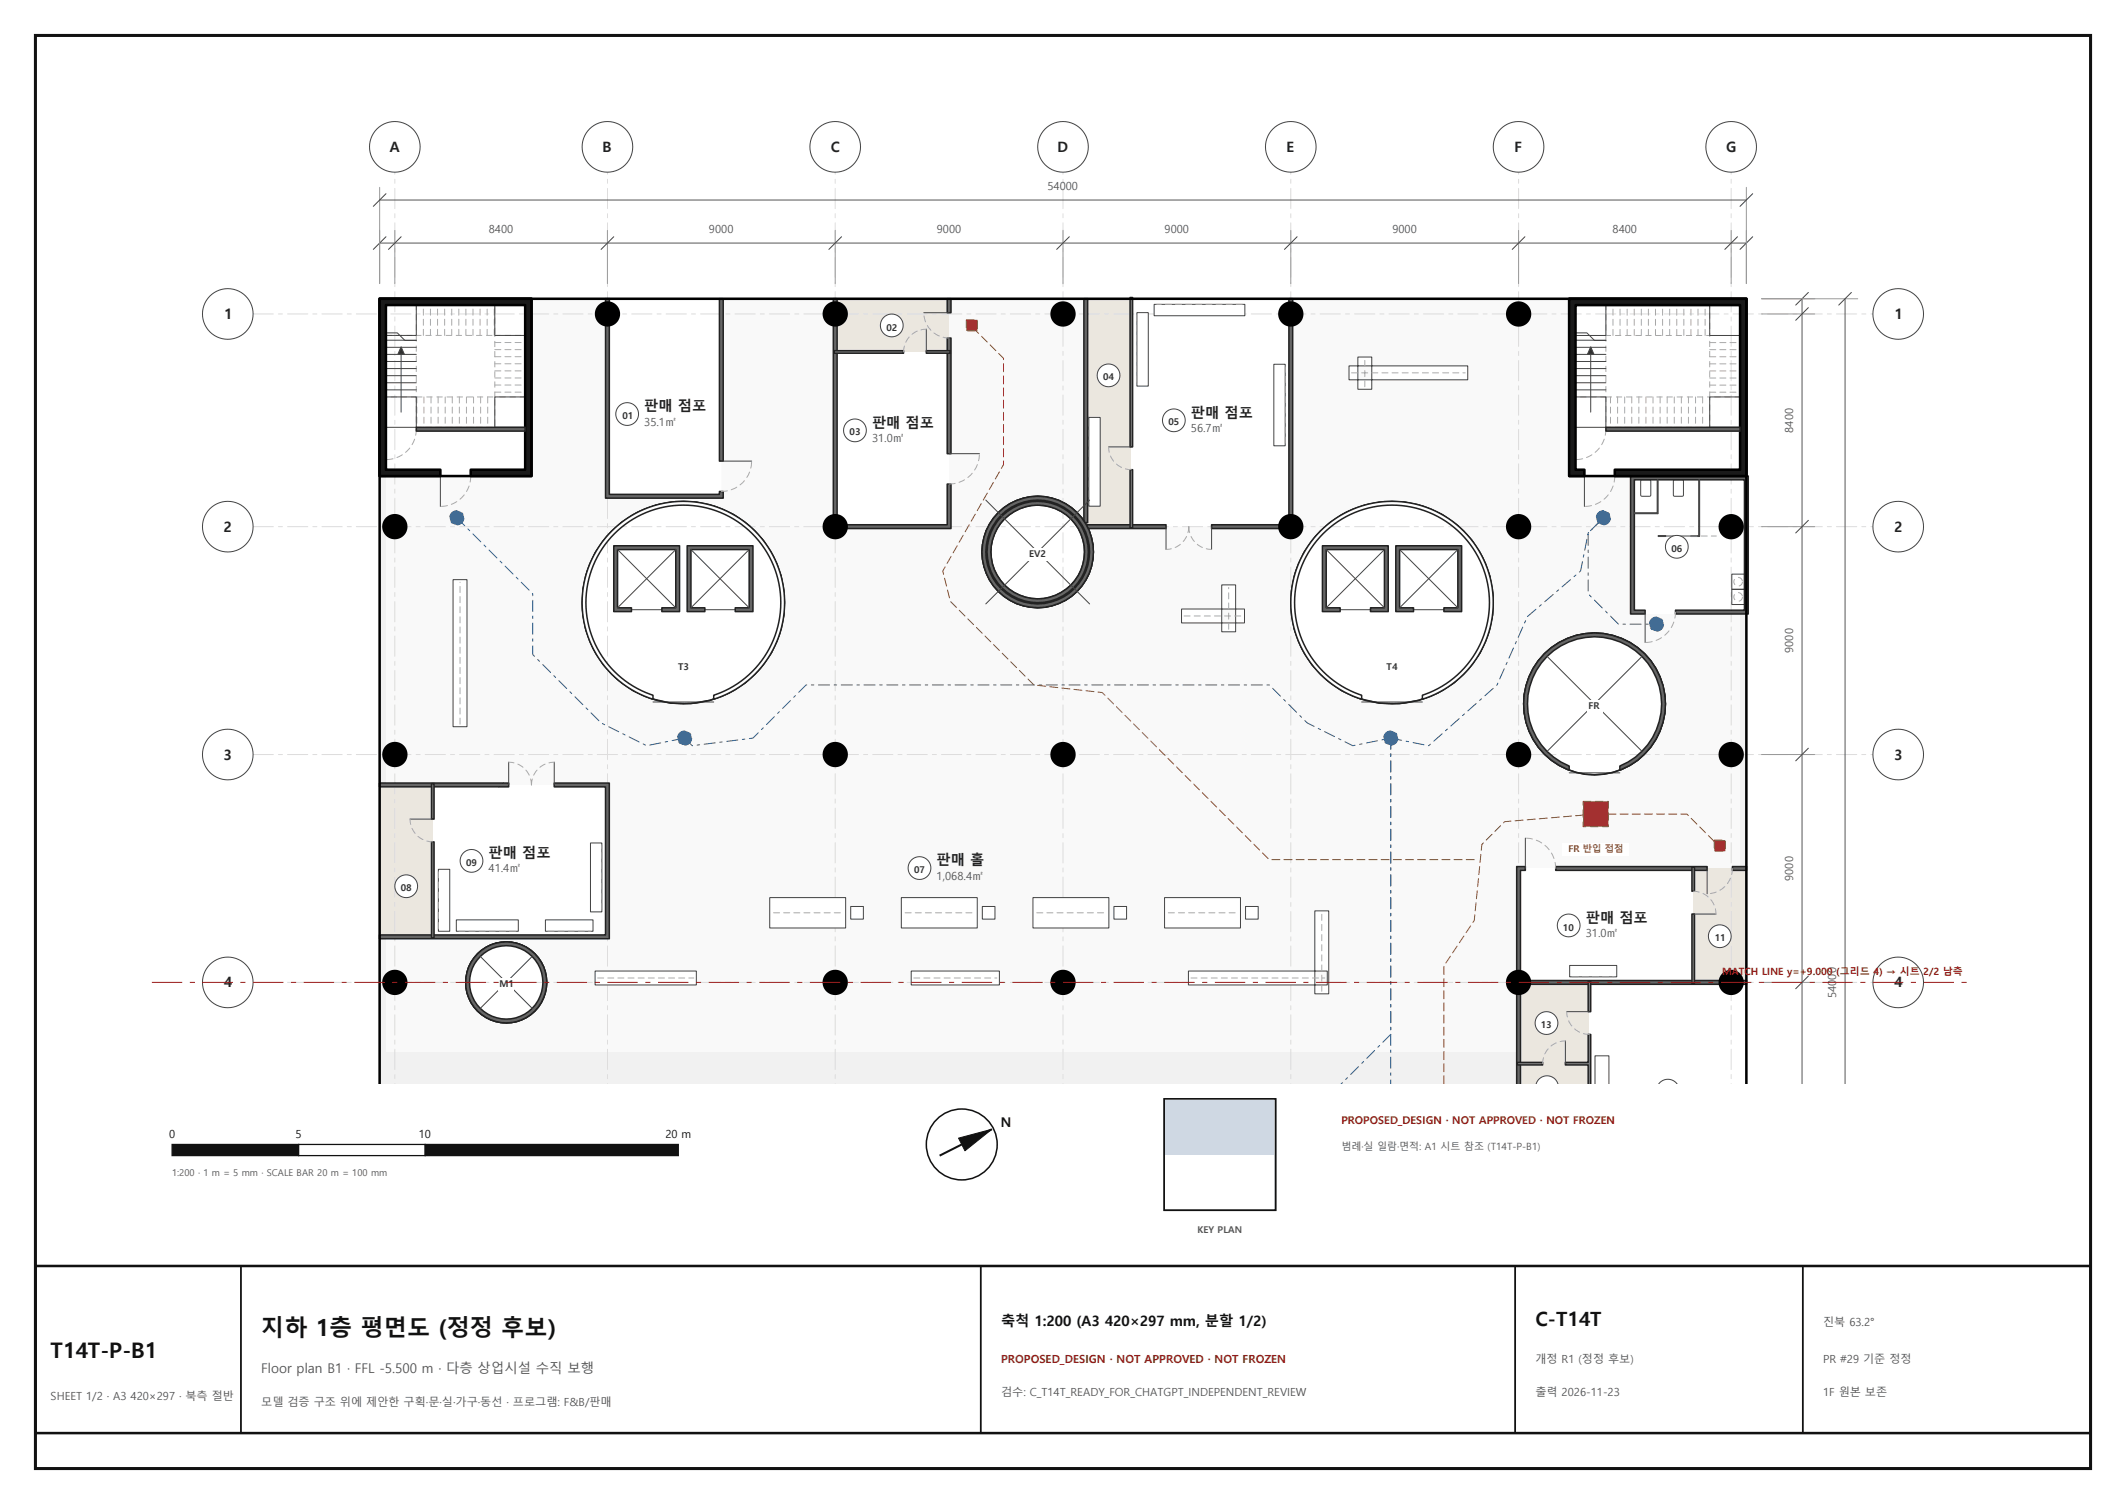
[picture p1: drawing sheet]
<svg xmlns="http://www.w3.org/2000/svg" width="420mm" height="297mm" viewBox="0 0 420 297" stroke-linecap="round" stroke-linejoin="round" font-family="sans-serif">
<path d="M7 7h406v283h-406z" fill="none" stroke="#111" stroke-width=".6"/>
<path d="M120 59h22.5v39h-22.5z" fill-rule="evenodd" fill="#fff"/>
<path d="M165 59h22.5v10.5h-22.5z" fill-rule="evenodd" fill="#ebe7df"/>
<path d="M165 69.5h22.5v34.5h-22.5z" fill-rule="evenodd" fill="#fff"/>
<path d="M214.5 59h9v45h-9z" fill-rule="evenodd" fill="#ebe7df"/>
<path d="M223.5 59h31.5v45h-31.5z" fill-rule="evenodd" fill="#fff"/>
<path d="M105 59h15v38.9l.1 .1 22.4-.1v-38.9h22.5v44.9l.1 .1 22.4-.1v-44.9h27v44.5l-1.7-2.3-2.3-1.7a11.1 11.1 0 0 0-11 0l-1.2 .8a11 11 0 0 0-4.3 8.7l.2 2.1a10.8 10.8 0 0 0 4.1 6.6l2.5 1.5 2.8 .7 1.4 .1a11 11 0 0 0 5.5-1.5l2.3-1.7 1.7-2.3 .7-1.3 .4-1.3 .4-2.9a10.5 10.5 0 0 0-1.3-5.1l40.3 .1v-45h55v34.9l.1 .1h12.2l-.2 .4v26.7l.4 .2h21.3v50.2h-43.7l-.1 36.3h-223.7v-22.8h43.5l.2-.1-.1-29.9h-43.6v-61h28.7zM301 139a14 14 0 0 0 28 0 14 14 0 0 0-28 0zM259.8 106a20.5 20.5 0 0 0-3.8 6.8 20.8 20.8 0 0 0 3.3 18.6l2.7 2.8a19.4 19.4 0 0 0 6.8 3.8l3.8 .9 3.9 .1 3.9-.7a22.3 22.3 0 0 0 9.8-6.3 19.9 19.9 0 0 0 2.6-22 22 22 0 0 0-8-8.4 20 20 0 0 0-15.2-1.8 19.2 19.2 0 0 0-6.9 3.5zM119.9 105.9l-.1 .1a19.9 19.9 0 0 0-3.8 6.8 19.6 19.6 0 0 0-.9 7.7 19.9 19.9 0 0 0 6.9 13.7 20.1 20.1 0 0 0 18.4 4.1 22.3 22.3 0 0 0 9.8-6.3 20.1 20.1 0 0 0 4.1-18.4l-1.4-3.6a19.9 19.9 0 0 0-8.1-8.4 19.6 19.6 0 0 0-7.4-2.4l-3.9-.1a20.5 20.5 0 0 0-7.5 2.1l-1.7 1a10.3 10.3 0 0 0-3 2.4zM92 194a8 8 0 0 0 16 0 8 8 0 0 0-16 0z" fill-rule="evenodd" fill="#f9f9f9"/>
<path d="M75 155h10.5v30h-10.5z" fill-rule="evenodd" fill="#ebe7df"/>
<g fill="#fff">
<path d="M85.5 155h34.5v30h-34.5z" fill-rule="evenodd"/>
<path d="M300 171.5h34.5v22.5h-34.5z" fill-rule="evenodd"/>
</g>
<g fill="#ebe7df">
<path d="M334.5 171.5h10.5v22.5h-10.5z" fill-rule="evenodd"/>
<path d="M300 210.1h14v3.9h-14z" fill-rule="evenodd"/>
<path d="M300 194h14v16.1h-14z" fill-rule="evenodd"/>
</g>
<path d="M314 194h31v20h-31z" fill-rule="evenodd" fill="#fff"/>
<path d="M75 94h1.3v61h-1.2l-.1 .2v29.6l.1 .2h1.2v22.7l223.7 .1v6.2h45v-42.4l-.1-.1h-1.1v-50.2h1.2v92.7h-270h30h-30zM252.6 214h44.8zM216 214h81zM233 214h14zM194 214h22zM194 214h22zM174 214h19.5zM123 214h42zM112.6 214h44.8z" fill-rule="evenodd" fill="#f1f1f1"/>
<g fill="none" stroke="#222" stroke-width=".3">
<path d="M119.8 106l2.9-2.7a20 20 0 0 1 30.1 6.7 22.1 22.1 0 0 1 2 11.4 22.3 22.3 0 0 1-4.6 10.6l-2.9 2.8a20.1 20.1 0 0 1-10.8 4.1 20.8 20.8 0 0 1-17.3-7.6l-2-3.3a20 20 0 0 1 .4-18.8zM259.8 106a22.3 22.3 0 0 1 9.8-6.3 20.8 20.8 0 0 1 18.5 4.1 20.8 20.8 0 0 1 6.8 17.6 22.4 22.4 0 0 1-4.7 10.6 20.7 20.7 0 0 1-17.6 6.9 20.1 20.1 0 0 1-10.6-4.7 20.7 20.7 0 0 1-6.8-17.6 22.4 22.4 0 0 1 4.6-10.6z"/>
<circle cx="205" cy="109" r="11"/>
<circle cx="315" cy="139" r="14"/>
<circle cx="100" cy="194" r="8"/>
</g>
<path d="M50 62h320M50 104h320M50 149h320M50 194h320M78 214v-180M120 214v-180M165 214v-180M210 214v-180M255 214v-180M300 214v-180M342 214v-180" fill="none" stroke="#dcdcdc" stroke-width=".2" stroke-dasharray="4 1 .8 1"/>
<path d="M215.1 82.4h2.2v17.6h-2.2z" fill-rule="evenodd" fill="#fff" stroke="#444" stroke-width=".2"/>
<path d="M215.1 82.9v16.6" fill="none" stroke="#aaa" stroke-width=".2" stroke-dasharray="1.2 .8"/>
<path d="M228 60.1h17.9v2.3h-17.9zM224.6 61.7h2.2v14.5h-2.2zM251.7 71.9h2.2v16.1h-2.2z" fill-rule="evenodd" fill="#fff" stroke="#444" stroke-width=".2"/>
<path d="M224.6 62.2v13.5M245.4 60.1h-16.9M253.9 87.5v-15.1" fill="none" stroke="#aaa" stroke-width=".2" stroke-dasharray="1.2 .8"/>
<path d="M233.4 120.3v2.7h12.5v-2.7zM241.4 115.5v9.3h2.7v-9.3zM117.6 191.8v2.7h20v-2.7zM180 191.8v2.7h17.4v-2.7zM234.8 191.8v2.7h27.4v-2.7zM259.7 179.9v16.4h2.8v-16.4zM152.1 177.3v6h15v-6zM168.1 179v2.5h2.5v-2.5zM178.1 177.3v6h15v-6zM194.1 179v2.5h2.5v-2.5zM204.1 177.3v6h15v-6zM220.1 179v2.5h2.5v-2.5zM230.1 177.3v6h15v-6zM246.1 179v2.5h2.5v-2.5zM89.5 114.5v29h2.8v-29zM266.5 72.3v2.7h23.5v-2.7zM268.3 70.5v6.4h2.7v-6.4z" fill-rule="evenodd" fill="#fff" stroke="#444" stroke-width=".2"/>
<g fill="none" stroke="#aaa" stroke-width=".2" stroke-dasharray="1.2 .8">
<path d="M267 73.6h22.5M269.6 76.4v-5.4M233.9 121.6h11.5M242.7 124.3v-8.3M90.9 143v-28M118.1 193.1h19M152.8 180.3h13.5M178.8 180.3h13.5M180.5 193.1h16.4M204.8 180.3h13.5M230.8 180.3h13.5M235.3 193.1h26.4"/>
<path d="M261.1 195.8v-15.4"/>
</g>
<path d="M90.1 181.7h12.3v2.2h-12.3zM107.7 181.7h9.5v2.2h-9.5zM116.6 166.5h2.3v13.6h-2.3zM86.6 171.7h2.3v12.2h-2.3z" fill-rule="evenodd" fill="#fff" stroke="#444" stroke-width=".2"/>
<path d="M86.6 172.2v11.2M118.9 179.6v-12.6M90.6 183.9h11.3M108.2 183.9h8.5" fill="none" stroke="#aaa" stroke-width=".2" stroke-dasharray="1.2 .8"/>
<path d="M310.1 190.7h9.3v2.2h-9.3z" fill-rule="evenodd" fill="#fff" stroke="#444" stroke-width=".2"/>
<path d="M310.6 192.9h8.3" fill="none" stroke="#aaa" stroke-width=".2" stroke-dasharray="1.2 .8"/>
<path d="M315.1 208.5h2.7v5.5h-2.7zM341.1 214h2.8z" fill-rule="evenodd" fill="#fff"/>
<g fill="none" stroke="#444" stroke-width=".2">
<path d="M76.2 78.4h6v6h-6zM76.2 60.2h6v6h-6zM76.2 65.7h2.3l1.5 1.5h2.2M76.2 77h6M76.2 75.6h6M76.2 74.2h6M76.2 72.8h6M76.2 71.4h6M76.2 70h6M76.2 68.6h6M76.2 67.2h6M79.2 70v11.4"/>
<path d="M97.7 60.2h6v6h-6zM97.7 78.4h6v6h-6zM324.2 94.8l1.7-.1 .2 .2v2.8l-.1 .3h-1.6l-.2-.1zM330.6 94.8l1.7-.1 .2 .2 .1 2.9-.2 .2h-1.6l-.2-.1zM342.1 116.4h2.5v3h-2.5zM342.1 113.4h2.5v3h-2.5zM315.1 214v-5.5h2.7v5.5"/>
</g>
<g fill="none" stroke="#aaa" stroke-width=".2" stroke-dasharray="1.2 .8" stroke-linecap="butt">
<path d="M76.2 66.2h6v12.2h-6zM82.2 60.2h15.5v6h-15.5zM82.2 78.4h15.5v6h-15.5zM97.7 66.2h6v12.2h-6z"/>
<circle cx="343.4" cy="117.9" r=".85"/>
<circle cx="343.4" cy="114.9" r=".85"/>
</g>
<g fill="none" stroke="#aaa" stroke-width=".2" stroke-dasharray="1.2 .8">
<path d="M82.4 78.4v6M83.6 66.2v-6M83.8 78.4v6M85 66.2v-6M85.2 78.4v6M86.4 66.2v-6M86.6 78.4v6M87.8 66.2v-6M88 78.4v6M89.2 66.2v-6M89.4 78.4v6M90.6 66.2v-6"/>
<path d="M90.7 78.4v6M92 66.2v-6M92.1 78.4v6M93.4 66.2v-6M93.5 78.4v6M94.8 66.2v-6M94.9 78.4v6M96.2 66.2v-6M96.3 78.4v6M97.6 66.2v-6M97.7 67.6h6M97.7 69h6"/>
<path d="M97.7 70.4h6M97.7 71.8h6M97.7 73.2h6M97.7 74.6h6M97.7 76h6M97.7 77.4h6"/>
</g>
<path d="M79.2 68.5l.7 1.5h-1.3z" fill="#333" stroke="#444" stroke-width=".2"/>
<path d="M311.3 66.3h6v12.1h-6zM317.3 60.3h20.5v6h-20.5zM317.3 78.4h20.5v6h-20.5zM337.8 66.3h6v12.1h-6z" fill="none" stroke="#aaa" stroke-width=".2" stroke-dasharray="1.2 .8" stroke-linecap="butt"/>
<g fill="none" stroke="#444" stroke-width=".2">
<path d="M311.3 78.4h6v6h-6zM311.3 60.3h6v6h-6zM311.3 65.7h2.2l1.5 1.5h2.3M311.3 77h6M311.3 75.6h6M311.3 74.2h6M311.3 72.8h6M311.3 71.4h6M311.3 70h6M311.3 68.6h6M311.3 67.2h6M314.3 70v11.4"/>
<path d="M337.8 60.3h6v6h-6zM337.8 78.4h6v6h-6z"/>
</g>
<g fill="none" stroke="#aaa" stroke-width=".2" stroke-dasharray="1.2 .8">
<path d="M318.2 78.4v6M318.7 66.3v-6M319.6 78.4v6M320 66.3v-6M321 78.4v6M321.4 66.3v-6M322.4 78.4v6M322.8 66.3v-6M323.8 78.4v6M324.2 66.3v-6M325.2 78.4v6M325.6 66.3v-6"/>
<path d="M326.6 78.4v6M327 66.3v-6M328 78.4v6M328.4 66.3v-6M329.4 78.4v6M329.9 66.3v-6M330.8 78.4v6M331.3 66.3v-6M332.2 78.4v6M332.7 66.3v-6M333.6 78.4v6M334.1 66.3v-6"/>
<path d="M335 78.4v6M335.5 66.3v-6M336.4 78.4v6M336.9 66.3v-6M337.8 67.7h6M337.8 69h6M337.8 70.4h6M337.8 71.8h6M337.8 73.2h6M337.8 74.6h6M337.8 76h6M337.8 77.4h6"/>
</g>
<path d="M314.3 68.5l.6 1.5h-1.3z" fill="#333" stroke="#444" stroke-width=".2"/>
<path d="M299.6 171.1h1.7v.8h-.9v21.7h44.6v.8h-44.6v19.6h17.6h-18.4zM307.3 171.1h29.9v.8h-29.9zM342.2 171.1h2.8v.8h-2.8zM327 214h18zM296.6 214h.8zM278 214h19.4zM215.6 214h3.4zM228 214h17.5zM250.5 214h21.2zM214.8 103.6h15.6v.8h-15.6zM254.6 59h.8v45.4h-16v-.8h15.2zM215.6 214h.8zM214.1 59h.8v44.2h-.8zM173.6 214h20.3zM173.6 214h.8zM164.6 59h.8v44.6h21.7v-8h.8v8.8h-23.3zM187.1 66.8h.8v22.8h-.8zM187.1 59h.8v2.8h-.8zM122.6 214h7.9zM136.5 214h28.9zM119.6 59h.8v38.6h21.7v-.5h.8v1.3h-23.3zM142.1 59h.8v32.1h-.8zM75 184.6h44.6v-29.2h-10.1v-.8h10.9v30.8h-45.4zM75 154.6h25.5v.8h-25.5z" fill-rule="evenodd" fill="#666"/>
<g fill="none" stroke="#222" stroke-width=".3">
<path d="M119.6 59h.8v38.6h21.7v-.5h.8v1.3h-23.3zM142.1 59h.8v32.1h-.8zM164.6 59h.8v44.6h21.7v-8h.8v8.8h-23.3zM187.1 59h.8v2.8h-.8zM214.1 59h.8v44.2h-.8zM254.6 59h.8v45.4h-16v-.8h15.2zM187.1 66.8h.8v22.8h-.8zM214.8 103.6h15.6v.8h-15.6zM75 154.6h25.5v.8h-25.5zM307.3 171.1h29.9v.8h-29.9zM342.2 171.1h2.8v.8h-2.8zM75 184.6h44.6v-29.2h-10.1v-.8h10.9v30.8h-45.4z"/>
<path d="M299.6 214v-42.9h1.7v.8h-.9v21.7h44.6v.8h-44.6v19.6"/>
</g>
<path d="M334.2 180.5h.6v13.7h-.6zM334.2 171.3h.6v4.7h-.6zM313.8 204.3h.5v9.7h-5.1h4.6v-3.7h-4.6v-.5h4.6zM299.7 214h5.1zM299.7 209.8h5.1v.5h-5.1zM313.8 193.7h.5v6.1h-.5zM254.7 214h5.5zM264.8 214h5.4zM269.7 214h.5zM269.7 214h.5zM240.8 214h4.9zM250.3 214h4.9zM250.3 214h4.9zM240.8 214h.5zM223.3 58.8h.5v29.5h-.5zM223.3 92.8h.5v11.5h-.5zM164.8 69.3h13.7v.5h-13.7zM183 69.3h4.7v.5h-4.7zM85.2 166.3h.5v18.9h-.5zM85.2 154.7h.5v7.1h-.5z" fill-rule="evenodd" fill="#808080"/>
<path d="M223.3 58.8h.5v29.5h-.5zM164.8 69.3h13.7v.5h-13.7zM183 69.3h4.7v.5h-4.7zM223.3 92.8h.5v11.5h-.5zM85.2 154.7h.5v7.1h-.5zM85.2 166.3h.5v18.9h-.5zM334.2 171.3h.6v4.7h-.6zM313.8 193.7h.5v6.1h-.5zM334.2 180.5h.6v13.7h-.6zM299.7 209.8h5.1v.5h-5.1zM313.8 214v-3.7h-4.6v-.5h4.6v-5.5h.5v9.7" fill="none" stroke="#222" stroke-width=".3"/>
<path d="M322.1 94h23.3v27.2h-14.4v-.7h13.6v-25.8h-21.7v25.8h2.1v.7h-2.9z" fill-rule="evenodd" fill="#666" stroke="#222" stroke-width=".3"/>
<g fill="#888" stroke="#444" stroke-width=".2">
<path d="M327.4 94.7h.2v6.7h-.2z" fill-rule="evenodd"/>
<path d="M322.9 101.3h4.5v.1h-4.5z" fill-rule="evenodd"/>
<path d="M335.6 94.7h.2v11.3h-.2z" fill-rule="evenodd"/>
<path d="M327.6 105.8h1.5v.2h-1.5z" fill-rule="evenodd"/>
<path d="M334.1 105.8h1.5v.2h-1.5z" fill-rule="evenodd"/>
</g>
<g fill="none" stroke="#444" stroke-width=".2">
<path d="M182.5 61.8h5M183 65v4.5M76.2 84.8v6M87 94v6M142.5 91.1h6M187.5 89.6h6M219 88.3h4.5M311.3 84.8v6M313 94v6M230.4 104v4.5M239.4 104v4.5M329.1 105.8h5"/>
<path d="M124.7 120.4h6M129 138.6h12M139.2 120.4h6M264.8 120.4h5.9M269 138.6h12M279.2 120.4h6M325 120.9v6M100.5 150.5v4.5M109.5 150.5v4.5M310 152.6h10M81 161.8h4.5M301.3 165.5v6"/>
<path d="M337.2 171.5v5M309.5 199.8h4.5M334.5 180.5h4.5M309.2 205.5v4.6"/>
</g>
<g fill="none" stroke="#aaa" stroke-width=".2" stroke-dasharray="1.2 .8">
<path d="M178.5 69.5a4.5 4.5 0 0 1 4.5-4.5M187.5 66.8a5 5 0 0 1-5-5M82.2 84.8a6 6 0 0 1-6 6M93 94a6 6 0 0 1-6 6M142.5 97.1a6 6 0 0 0 6-6M187.5 95.6a6 6 0 0 0 6-6M223.5 92.8a4.5 4.5 0 0 1-4.5-4.5M317.3 84.8a6 6 0 0 1-6 6M319 94a6 6 0 0 1-6 6M234.9 104a4.5 4.5 0 0 0 4.5 4.5M234.9 104a4.5 4.5 0 0 1-4.5 4.5M334.1 105.8h5"/>
<path d="M331 120.9a6 6 0 0 1-6 6M105 155a4.5 4.5 0 0 0-4.5-4.5M105 155a4.5 4.5 0 0 1 4.5-4.5M85.5 166.3a4.5 4.5 0 0 1-4.5-4.5M307.3 171.5a6 6 0 0 0-6-6M334.5 176a4.5 4.5 0 0 1 4.5 4.5M342.2 171.5a5 5 0 0 1-5 5M304.8 210.1a4.5 4.5 0 0 1 4.4-4.6M314 204.3a4.5 4.5 0 0 1-4.5-4.5"/>
</g>
<g fill="none" stroke="#222" stroke-width=".3">
<circle cx="135" cy="119" r="20"/>
<circle cx="205" cy="109" r="9.3"/>
<circle cx="205" cy="109" r="11"/>
<circle cx="275" cy="119" r="20"/>
<circle cx="315" cy="139" r="14"/>
<circle cx="100" cy="194" r="8"/>
</g>
<path d="M305.1 129.1a14 14 0 0 1 21.6 2.3 14 14 0 0 1-6.7 20.7l.1-.9a13.2 13.2 0 0 0 5.4-20.3 13.2 13.2 0 0 0-21 .1 13.2 13.2 0 0 0 5.5 20.3v.8a14 14 0 0 1-4.9-23z" fill-rule="evenodd" fill="#666" stroke="#222" stroke-width=".3"/>
<path d="M305.6 129.6l18.8 18.8M324.4 129.6l-18.8 18.8" fill="none" stroke="#444" stroke-width=".2"/>
<path d="M92 194a8 8 0 0 1 16 0 8 8 0 0 1-16 0zM92.8 194a7.2 7.2 0 0 0 14.4 0 7.2 7.2 0 0 0-14.4 0z" fill-rule="evenodd" fill="#666" stroke="#222" stroke-width=".3"/>
<path d="M94.9 188.9l10.2 10.2M105.1 188.9l-10.2 10.2" fill="none" stroke="#444" stroke-width=".2"/>
<path d="M120.9 104.9a20 20 0 0 1 31.2 3.7 20 20 0 0 1-11.1 29.5v-.8a19.2 19.2 0 0 0 9.6-29.6 19.2 19.2 0 0 0-31.2 0 19.2 19.2 0 0 0 9.6 29.6v.8a20 20 0 0 1-8.1-33.2z" fill-rule="evenodd" fill="#fff" stroke="#222" stroke-width=".3"/>
<path d="M121.2 107.8h13v13h-3.5v-.8h2.8v-11.5h-11.5v11.5h2.7v.8h-3.5z" fill-rule="evenodd" fill="#666" stroke="#222" stroke-width=".3"/>
<path d="M122 108.5l11.5 11.5M133.5 108.5l-11.5 11.5" fill="none" stroke="#444" stroke-width=".2"/>
<path d="M135.8 107.8h12.9v13h-3.5v-.8h2.8v-11.5h-11.5v11.5h2.7v.8h-3.4z" fill-rule="evenodd" fill="#666" stroke="#222" stroke-width=".3"/>
<path d="M136.5 108.5l11.5 11.5M148 108.5l-11.5 11.5" fill="none" stroke="#444" stroke-width=".2"/>
<path d="M260.9 104.9a20 20 0 0 1 31.2 3.7 20 20 0 0 1-11.1 29.5v-.8a19.2 19.2 0 0 0 9.6-29.6 19.2 19.2 0 0 0-31.2 0 19.2 19.2 0 0 0 9.6 29.6v.8a20 20 0 0 1-8.1-33.2z" fill-rule="evenodd" fill="#fff" stroke="#222" stroke-width=".3"/>
<path d="M261.2 107.8h13.1v13h-3.6v-.8h2.8v-11.5h-11.5v11.5h2.8v.8h-3.6z" fill-rule="evenodd" fill="#666" stroke="#222" stroke-width=".3"/>
<path d="M262 108.5l11.5 11.5M273.5 108.5l-11.5 11.5" fill="none" stroke="#444" stroke-width=".2"/>
<path d="M275.7 107.8h13.1v13h-3.6v-.8h2.8v-11.5h-11.5v11.5h2.7v.8h-3.5z" fill-rule="evenodd" fill="#666" stroke="#222" stroke-width=".3"/>
<path d="M276.5 108.5l11.5 11.5M288 108.5l-11.5 11.5" fill="none" stroke="#444" stroke-width=".2"/>
<path d="M194 109a11 11 0 0 1 22 0 11 11 0 0 1-22 0zM194.8 109a10.2 10.2 0 0 0 20.4 0 10.2 10.2 0 0 0-20.4 0zM195 109a10 10 0 0 1 20 0 10 10 0 0 1-20 0zM195.8 109a9.2 9.2 0 0 0 18.4 0 9.2 9.2 0 0 0-18.4 0z" fill-rule="evenodd" fill="#666" stroke="#222" stroke-width=".3"/>
<path d="M194.7 98.8l20.6 20.5M215.3 98.8l-20.6 20.5" fill="none" stroke="#444" stroke-width=".2"/>
<path d="M75 59h30v35h-30zM310 59h35v35h-35z" fill="none" stroke="#000" stroke-width=".5"/>
<path d="M75 59h30v35h-12v-1.2h10.7v-32.6h-27.5v32.6h10.8v1.2h-12z" fill-rule="evenodd" fill="#1a1a1a" stroke="#000" stroke-width=".5"/>
<path d="M82.2 84.4h21.5v.7h-21.5z" fill-rule="evenodd" fill="#666" stroke="#222" stroke-width=".3"/>
<path d="M310 59h35v35h-26v-1.2h24.8v-32.5h-32.5v32.5h1.7v1.2h-3z" fill-rule="evenodd" fill="#1a1a1a" stroke="#000" stroke-width=".5"/>
<path d="M317.3 84.4h26.5v.7h-26.5z" fill-rule="evenodd" fill="#666" stroke="#222" stroke-width=".3"/>
<path d="M75 214v-155h270v155" fill="none" stroke="#000" stroke-width=".5"/>
<g fill="#000" stroke="#000" stroke-width=".5">
<circle cx="120" cy="62" r="2.25"/>
<circle cx="165" cy="62" r="2.25"/>
<circle cx="210" cy="62" r="2.25"/>
<circle cx="255" cy="62" r="2.25"/>
<circle cx="300" cy="62" r="2.25"/>
<circle cx="78" cy="104" r="2.25"/>
<circle cx="165" cy="104" r="2.25"/>
<circle cx="255" cy="104" r="2.25"/>
<circle cx="300" cy="104" r="2.25"/>
<circle cx="342" cy="104" r="2.25"/>
<circle cx="78" cy="149" r="2.25"/>
<circle cx="165" cy="149" r="2.25"/>
<circle cx="210" cy="149" r="2.25"/>
<circle cx="300" cy="149" r="2.25"/>
<circle cx="342" cy="149" r="2.25"/>
<circle cx="78" cy="194" r="2.25"/>
<circle cx="165" cy="194" r="2.25"/>
<circle cx="210" cy="194" r="2.25"/>
<circle cx="300" cy="194" r="2.25"/>
<circle cx="342" cy="194" r="2.25"/>
</g>
<path d="M90.2 102.3l15 15v12l13.5 13.5 9 4.5 7.5-1.5M316.7 102.3l-3 3v12l6 6h7.5M135.2 145.8l1.5 1.5 12-1.5 10.5-10.5h91.5l7.5 7.5 9 4.5 7.5-1.5M274.7 145.8l7.5 1.5 13.5-12 6-13.5 10.5-9 1.5-7.5 3-3M274.7 145.8v68.2M274.7 145.8v58.5l-9.7 9.7" fill="none" stroke="#2f5d8a" stroke-width=".2" stroke-dasharray="2.2 .9 .5 .9"/>
<g fill="#2f5d8a" stroke="#2f5d8a" stroke-width=".2" stroke-dasharray="2.2 .9 .5 .9" stroke-linecap="butt">
<circle cx="90.3" cy="102.2" r="1.4"/>
<circle cx="316.8" cy="102.2" r="1.4"/>
<circle cx="327.2" cy="123.2" r="1.4"/>
<circle cx="135.3" cy="145.8" r="1.4"/>
<circle cx="274.8" cy="145.8" r="1.4"/>
</g>
<path d="M291.2 169.8h-40.5l-33-33-13.5-1.5-16.5-16.5-1.5-6 12-21v-21l-6-6M315.2 160.8h18l6 6M315.2 160.8l-18 1.5-4.5 4.5-1.5 15-6 9v23.2" fill="none" stroke="#9a5b1e" stroke-width=".2" stroke-dasharray="1.6 .8"/>
<g fill="#9a5b1e" stroke="#9a5b1e" stroke-width=".2" stroke-dasharray="1.6 .8" stroke-linecap="butt">
<path d="M190.9 63.2h2.2v2.2h-2.2z" fill-rule="evenodd"/>
<path d="M338.7 165.9h2.1v2.2h-2.1z" fill-rule="evenodd"/>
<path d="M312.7 158.2h5v5.1h-5z" fill-rule="evenodd"/>
</g>
<g fill="#fff" stroke="#444" stroke-width=".2">
<circle cx="123.9" cy="81.8" r="2.25"/>
<circle cx="176.2" cy="64.3" r="2.25"/>
<circle cx="168.9" cy="85" r="2.25"/>
<circle cx="219" cy="74.1" r="2.25"/>
<circle cx="231.9" cy="83" r="2.25"/>
<circle cx="331.3" cy="108" r="2.25"/>
<circle cx="181.7" cy="171.4" r="2.25"/>
<circle cx="80.3" cy="175" r="2.25"/>
<circle cx="93.1" cy="170" r="2.25"/>
<circle cx="309.9" cy="182.7" r="2.25"/>
<circle cx="339.7" cy="184.9" r="2.25"/>
</g>
<path d="M304 213.1a2.35 2.35 0 0 1 3.9 .9h-4.5z" fill-rule="evenodd" fill="#fff"/>
<path d="M303.5 214a2.24 2.24 0 0 1 2.1-1.6 2.24 2.24 0 0 1 2.2 1.6" fill="none" stroke="#444" stroke-width=".2"/>
<circle cx="305.5" cy="202" r="2.25" fill="#fff" stroke="#444" stroke-width=".2"/>
<path d="M327.2 214h.5a2.25 2.25 0 0 1 3.6 0h.5z" fill-rule="evenodd" fill="#fff"/>
<path d="M327.7 214a2.25 2.25 0 0 1 3.6 0" fill="none" stroke="#444" stroke-width=".2"/>
<g fill="#fff">
<path d="M313.5 138.2h3v2.5h-3z"/>
<path d="M98.5 193.2h3v2.5h-3z"/>
<path d="M133.5 130.6h3v2.5h-3z"/>
<path d="M273.5 130.6h3v2.5h-3z"/>
<path d="M202.9 108.2h4.2v2.5h-4.2z"/>
<path d="M308.7 166.4h13.1v2.6h-13.1z"/>
</g>
<path d="M75 39.5h270M75 48h270M356 59v155M364.5 59v155" fill="none" stroke="#555" stroke-width=".2"/>
<g fill="none" stroke="#999" stroke-width=".2">
<path d="M75 37v19M345 37v19M78 45.5v10.5M120 45.5v10.5M165 45.5v10.5M210 45.5v10.5M255 45.5v10.5M300 45.5v10.5M342 45.5v10.5M348 59h19M348 62h10.5M348 104h10.5"/>
<path d="M348 149h10.5M348 194h10.5"/>
</g>
<g fill="none" stroke="#444" stroke-width=".2">
<path d="M76.2 38.3l-2.5 2.5M346.2 38.3l-2.4 2.5M76.2 46.8l-2.5 2.4M79.2 46.8l-2.5 2.4M121.2 46.8l-2.5 2.4M166.3 46.8l-2.6 2.4M211.3 46.8l-2.6 2.4M256.3 46.8l-2.5 2.4M301.3 46.8l-2.5 2.4M343.2 46.8l-2.4 2.4M346.2 46.8l-2.4 2.4M357.2 57.7l-2.5 2.6"/>
<path d="M365.8 57.7l-2.6 2.6M357.2 60.7l-2.5 2.6M357.2 102.8l-2.5 2.5M357.2 147.8l-2.5 2.5M357.2 192.8l-2.5 2.5"/>
</g>
<g fill="#fff" stroke="#444" stroke-width=".2">
<circle cx="78" cy="29" r="5"/>
<circle cx="120" cy="29" r="5"/>
<circle cx="165" cy="29" r="5"/>
<circle cx="210" cy="29" r="5"/>
<circle cx="255" cy="29" r="5"/>
<circle cx="300" cy="29" r="5"/>
<circle cx="342" cy="29" r="5"/>
<circle cx="45" cy="194" r="5"/>
<circle cx="375" cy="194" r="5"/>
<circle cx="45" cy="149" r="5"/>
<circle cx="375" cy="149" r="5"/>
<circle cx="45" cy="104" r="5"/>
<circle cx="375" cy="104" r="5"/>
<circle cx="45" cy="62" r="5"/>
<circle cx="375" cy="62" r="5"/>
</g>
<path d="M30 194h360" fill="none" stroke="#9b1c1c" stroke-width=".2" stroke-dasharray="6 1.5 1 1.5" stroke-linecap="butt"/>
<path d="M34 226h25v2.2h-25z" fill="#111" stroke="#111" stroke-width=".25"/>
<path d="M59 226h25v2.2h-25z" fill="#fff" stroke="#111" stroke-width=".25"/>
<path d="M84 226h50v2.2h-50z" fill="#111" stroke="#111" stroke-width=".25"/>
<circle cx="190" cy="226" r="7" fill="none" stroke="#111" stroke-width=".3"/>
<path d="M185.6 228.2l10.3-5.2z" fill="#000" stroke="#111" stroke-width=".4"/>
<path d="M189.4 224.7l6.5-1.7-5.3 4.2z" fill="#111" stroke="#111" stroke-width=".2"/>
<path d="M230 217h22v22h-22z" fill="#fff" stroke="#111" stroke-width=".3"/>
<path d="M230 217h22v11h-22z" fill="#cfd8e3"/>
<path d="M230 217h22v22h-22z" fill="none" stroke="#111" stroke-width=".3"/>
<path d="M7 250h406v33h-406z" fill="none" stroke="#111" stroke-width=".5"/>
<path d="M47.6 250v33M193.8 250v33M299.3 250v33M356.2 250v33" fill="none" stroke="#111" stroke-width=".35"/>
<text font-size="4.6" fill="#111" x="51.6" y="263.9">지하 1층 평면도 (정정 후보)</text>
<text font-size="4.2" fill="#111" x="10" y="268.1">T14T-P-B1</text>
<text font-size="3.9" fill="#111" x="303.3" y="261.9">C-T14T</text>
<g font-size="2.8" fill="#222">
<text x="77" y="30">A</text>
<text x="119" y="30">B</text>
<text x="164.1" y="30">C</text>
<text x="208.9" y="30">D</text>
<text x="254.2" y="30">E</text>
<text x="299.2" y="30">F</text>
<text x="341" y="30">G</text>
<text x="44.3" y="63">1</text>
<text x="374.3" y="63">1</text>
<text x="127.3" y="81.2">판매 점포</text>
<text x="235.3" y="82.5">판매 점포</text>
<text x="172.3" y="84.5">판매 점포</text>
<text x="44.2" y="105">2</text>
<text x="374.2" y="105">2</text>
<text x="44.2" y="150">3</text>
<text x="374.2" y="150">3</text>
<text x="96.5" y="169.5">판매 점포</text>
<text x="185" y="170.9">판매 홀</text>
<text x="313.3" y="182.2">판매 점포</text>
<text x="44.2" y="195">4</text>
<text x="374.2" y="195">4</text>
</g>
<text font-size="2.8" fill="#111" x="197.8" y="261.9">축척 1:200 (A3 420×297 mm, 분할 1/2)</text>
<text font-size="2.6" fill="#111" x="197.7" y="222.6">N</text>
<text font-size="2.6" fill="#555" x="51.6" y="271.1">Floor plan B1 · FFL -5.500 m · 다층 상업시설 수직 보행</text>
<g font-size="2.2" fill="#555">
<text x="206.9" y="37.5">54000</text>
<text x="96.6" y="46">8400</text>
<text x="140.1" y="46">9000</text>
<text x="185.1" y="46">9000</text>
<text x="230.1" y="46">9000</text>
<text x="275.1" y="46">9000</text>
<text x="318.6" y="46">8400</text>
<text x="127.3" y="84">35.1㎡</text>
<text x="172.3" y="87.3">31.0㎡</text>
<text x="235.3" y="85.3">56.7㎡</text>
<text x="354.2" y="85.4" transform="rotate(-90 354.2 85.4)">8400</text>
<text x="354.2" y="128.9" transform="rotate(-90 354.2 128.9)">9000</text>
<text x="96.5" y="172.3">41.4㎡</text>
<text x="185" y="173.7">1,068.4㎡</text>
<text x="354.2" y="173.9" transform="rotate(-90 354.2 173.9)">9000</text>
<text x="313.3" y="185">31.0㎡</text>
<text x="362.8" y="197.1" transform="rotate(-90 362.8 197.1)">54000</text>
<text x="360.2" y="261.9">진북 63.2°</text>
<text x="303.3" y="269.1">개정 R1 (정정 후보)</text>
<text x="360.2" y="269.1">PR #29 기준 정정</text>
<text x="197.8" y="275.7">검수: C_T14T_READY_FOR_CHATGPT_INDEPENDENT_REVIEW</text>
<text x="303.3" y="275.7">출력 2026-11-23</text>
<text x="360.2" y="275.7">1F 원본 보존</text>
<text x="10" y="276.4">SHEET 1/2 · A3 420×297 · 북측 절반</text>
<text x="51.6" y="277.7">모델 검증 구조 위에 제안한 구획·문·실·가구·동선 · 프로그램: F&amp;B/판매</text>
</g>
<g font-size="2.2" fill="#111">
<text x="33.4" y="224.8">0</text>
<text x="58.4" y="224.8">5</text>
<text x="82.7" y="224.8">10</text>
<text x="131.4" y="224.8">20 m</text>
</g>
<text font-size="2.2" fill="#9b1c1c" x="197.8" y="269.1">PROPOSED_DESIGN · NOT APPROVED · NOT FROZEN</text>
<text font-size="2.1" fill="#9b1c1c" x="265" y="222">PROPOSED_DESIGN · NOT APPROVED · NOT FROZEN</text>
<text font-size="2" fill="#9b1c1c" x="340.2" y="192.5">MATCH LINE y=+9.000 (그리드 4) → 시트 2/2 남측</text>
<text font-size="2" fill="#555" x="265" y="227">범례·실 일람·면적: A1 시트 참조 (T14T-P-B1)</text>
<g font-size="1.9" fill="#333">
<text x="175.1" y="65.3">02</text>
<text x="217.9" y="75.1">04</text>
<text x="123" y="82.8">01</text>
<text x="167.8" y="86">03</text>
<text x="230.8" y="84">05</text>
<text x="203.3" y="110">EV2</text>
<text x="330.2" y="109">06</text>
<text x="134" y="132.4">T3</text>
<text x="273.9" y="132.4">T4</text>
<text x="313.8" y="140">FR</text>
<text x="92.1" y="171">09</text>
<text x="180.6" y="172.4">07</text>
<text x="79.2" y="176">08</text>
<text x="308.8" y="183.8">10</text>
<text x="338.7" y="185.9">11</text>
<text x="98.7" y="195">M1</text>
<text x="304.4" y="203">13</text>
</g>
<text font-size="1.9" fill="#9a5b1e" x="309.8" y="168.3">FR 반입 접점</text>
<g font-size="1.9" fill="#555">
<text x="34" y="232.2">1:200 · 1 m = 5 mm · SCALE BAR 20 m = 100 mm</text>
<text x="236.6" y="243.5">KEY PLAN</text>
</g>
</svg>
